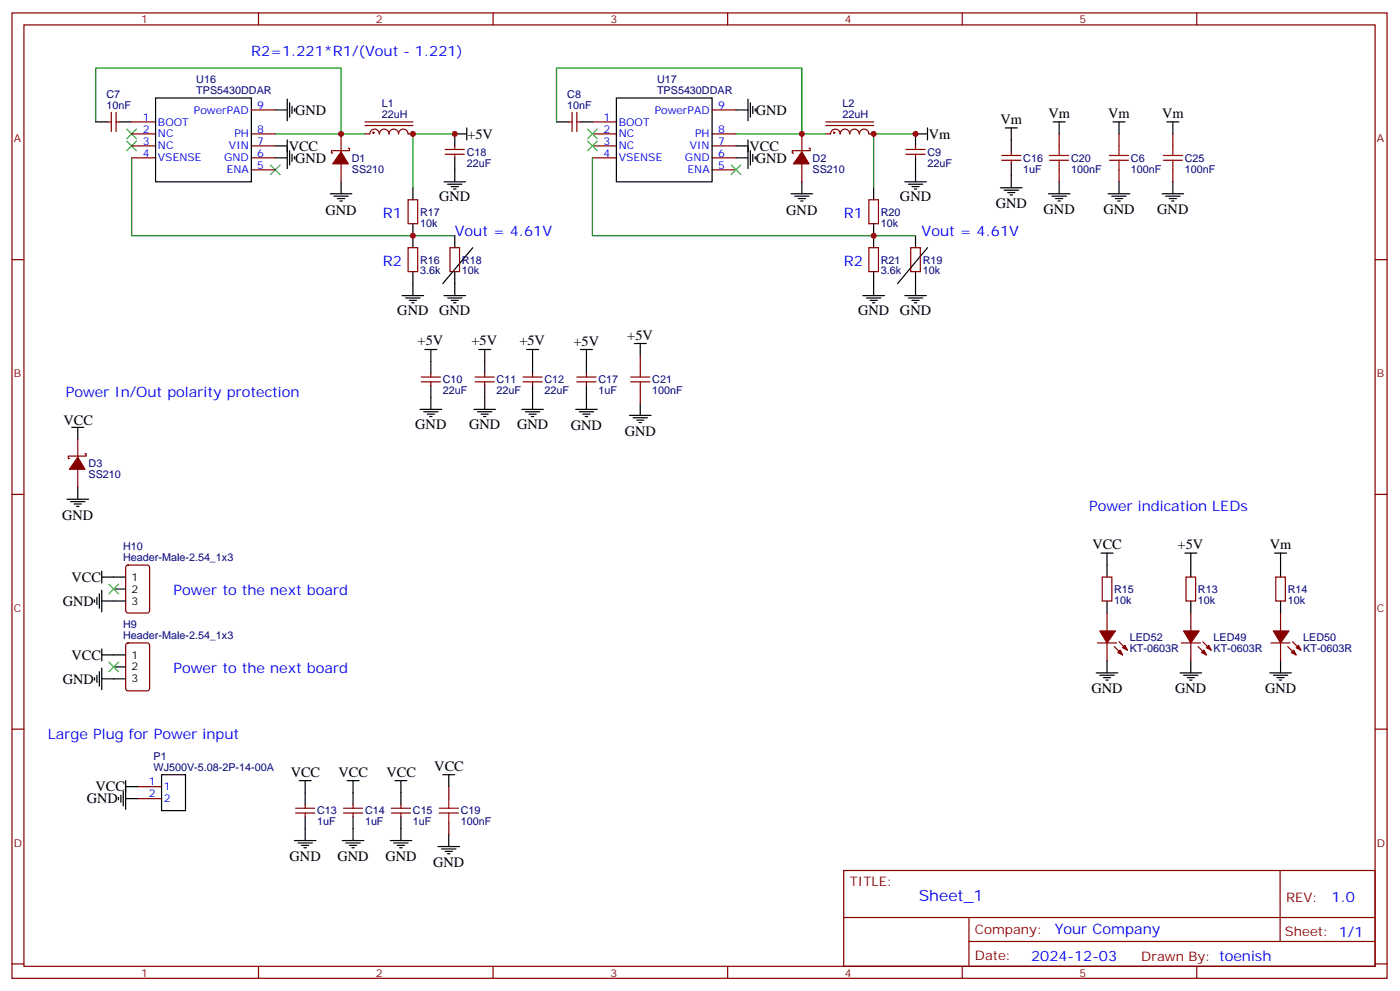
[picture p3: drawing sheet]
<svg xmlns="http://www.w3.org/2000/svg" width="413mm" height="292mm" viewBox="0 0 413 292" stroke-linecap="round" stroke-linejoin="round" font-family="sans-serif">
<g fill="none" stroke="#870000" stroke-width=".35">
<path d="M3.5 3.8h405.4v284.3h-405.4zM7.1 7.3h398.2v277.3h-398.2zM76.2 3.8v3.5M145.3 3.8v3.5M214.5 3.8v3.5M283.6 3.8v3.5M352.8 3.8v3.5M31.7 35.9h1.1M32.8 33.1v5.6M34.2 35.9h1.1M34.2 33.1v5.6M38.8 35.9h7.1"/>
<path d="M38.8 39.4h7.1M74.1 39.4h7M74.1 32.4h7M100.5 39.4v5.3M107.6 39.4h1.4a1.41 1.41 0 0 1 1.4-1.4 1.41 1.41 0 0 1 1.4 1.4 1.41 1.41 0 0 1 1.4-1.4 1.41 1.41 0 0 1 1.5 1.4 1.41 1.41 0 0 1 1.4-1.4 1.41 1.41 0 0 1 1.4 1.4 1.41 1.41 0 0 1 1.4-1.4 1.41 1.41 0 0 1 1.4 1.4h1.4M107.6 35.9h14.1M107.6 37h14.1M167.6 35.9h1M168.6 33.1v5.6M170 35.9h1.1M170 33.1v5.6M174.6 35.9h7.1"/>
<path d="M174.6 39.4h7.1M209.9 39.4h7.1M209.9 32.4h7.1M236.4 39.4v5.3M243.4 39.4h1.4a1.41 1.41 0 0 1 1.4-1.4 1.41 1.41 0 0 1 1.4 1.4 1.41 1.41 0 0 1 1.5-1.4 1.41 1.41 0 0 1 1.4 1.4 1.41 1.41 0 0 1 1.4-1.4 1.41 1.41 0 0 1 1.4 1.4 1.41 1.41 0 0 1 1.4-1.4 1.41 1.41 0 0 1 1.4 1.4h1.4M243.4 35.9h14.1M243.4 37h14.1M312.2 39.4v3.6M329.8 39.4v3.6M345.7 39.4v3.6M38.8 43h7.1M38.8 46.5h7.1"/>
<path d="M74.1 43h7M74.1 46.5h7M74.1 50h7M100.5 48.3v5.3M102.7 43.7h.3v.7h-5.3v.7h.4M120.3 58.8h2.8v7.1h-2.8zM131.2 45.4h5.7M131.2 44h5.7M134.1 43v1M134.1 45.4v1.1M174.6 43h7.1M174.6 46.5h7.1"/>
<path d="M209.9 43h7.1M209.9 46.5h7.1M209.9 50h7.1M236.4 48.3v5.3M238.5 43.7h.3v.7h-5.3v.7h.4M256.1 58.8h2.8v7.1h-2.8zM267.1 45.4h5.6M267.1 44h5.6M269.9 43v1M269.9 45.4v1.1M295.3 47.2h5.6M295.3 45.8h5.6"/>
<path d="M298.1 44.7v1.1M298.1 47.2v1.1M312.2 50v3.6M329.8 50v3.6M345.7 50v3.6M3.5 76.5h3.6M120.3 73h2.8v7h-2.8zM132.6 73h2.9v7h-2.9zM256.1 73h2.8v7h-2.8zM268.5 73h2.8v7h-2.8zM405.3 76.5h3.6M124.2 112.5h5.6"/>
<path d="M124.2 111.1h5.6M127 110v1.1M127 112.5v1M140.1 112.5h5.6M140.1 111.1h5.6M142.9 110v1.1M142.9 112.5v1M154.2 112.5h5.6M154.2 111.1h5.6M157 110v1.1M157 112.5v1M170 112.5h5.7"/>
<path d="M170 111.1h5.7M172.9 110v1.1M172.9 112.5v1M188.7 104.7v3.5M188.7 115.3v3.5M22.9 129.4v5.3M22.9 138.2v5.3M25 133.6h.4v.7h-5.3v.7h.4M3.5 145.6h3.6M405.3 145.6h3.6M37.3 166.6l.4-.2h5.7l.6 .5 .1 12.9-.5 .7-5.9 .1-.6-.5-.1-13zM324.9 170h2.8v7h-2.8z"/>
<path d="M349.6 170h2.8v7h-2.8zM376.1 170h2.8v7h-2.8zM37.3 189.6l.4-.2h5.7l.6 .4 .1 13-.5 .6-5.9 .1-.6-.5-.1-12.9zM323.5 189.4h5.6M326.3 180.6v5.2M326.3 189.4v5.3M328.4 190.4l2.5 2.5M329.8 189l2.5 2.5M348.2 189.4h5.6M351 180.6v5.2M351 189.4v5.3M353.1 190.4l2.5 2.5"/>
<path d="M354.5 189l2.5 2.5M374.6 189.4h5.7M377.5 180.6v5.2M377.5 189.4v5.3M379.6 190.4l2.5 2.5M381 189l2.5 2.5M3.5 214.8h3.6M405.3 214.8h3.6M40.6 231.7h7M40.6 235.2h7M87.1 239.5h5.7M87.1 238.1h5.7"/>
<path d="M90 237v1.1M90 239.5v1M101.2 239.5h5.7M101.2 238.1h5.7M104.1 237v1.1M104.1 239.5v1M115.4 239.5h5.6M115.4 238.1h5.6M118.2 237v1.1M118.2 239.5v1M132.3 231.7v3.5M132.3 242.3v3.5"/>
<path d="M248.7 256.4h156.6v28.2h-156.6zM377.3 256.4v20.9M248.7 270.2h156.5M285.6 277.3h119.6M285.6 270.2v14.2M3.5 283.9h3.6M76.2 284.6v3.5M145.3 284.6v3.5M214.5 284.6v3.5M283.6 284.6v3.5M352.8 284.6v3.5M405.3 283.9h3.6"/>
<circle cx="110.1" cy="39.1" r=".18"/>
<circle cx="245.9" cy="39.1" r=".18"/>
</g>
<g fill="none" stroke="#000" stroke-width=".35">
<path d="M28.2 35.9h3.5M35.3 35.9h3.5M45.9 28.9h28.2v24.7h-28.2zM81.1 32.4h3.6M84.7 29.2v6.4M85.4 30.3v4.2M86.1 31.3v2.1M86.8 32v.7M137.6 39.4h-3.5v3.6M137.6 37.7v3.5M164 35.9h3.6M171.1 35.9h3.5"/>
<path d="M181.7 28.9h28.2v24.7h-28.2zM217 32.4h3.5M220.5 29.2v6.4M221.2 30.3v4.2M221.9 31.3v2.1M222.6 32v.7M273.4 39.4h-3.5v3.6M273.4 37.7v3.5M296.3 37.7h3.6M298.1 37.7v7M310.4 35.9h3.6M312.2 35.9v3.5"/>
<path d="M328.1 35.9h3.5M329.8 35.9v3.5M344 35.9h3.5M345.7 35.9v3.5M81.1 46.5h3.6M81.1 43h3.6M84.7 41.2v8.5M85.4 44.4v4.2M86.1 45.4v2.2M86.8 46.1v.7M97.4 57.1h6.3M98.4 57.8h4.3"/>
<path d="M99.5 58.5h2.1M100.2 59.2h.7M100.5 53.6v3.5M121.7 55.3v3.5M130.9 53.6h6.3M131.9 54.3h4.3M133 55h2.1M133.7 55.7h.7M134.1 46.5v7.1M217 46.5h3.5M217 43h3.5M220.5 41.2v8.5"/>
<path d="M221.2 44.4v4.2M221.9 45.4v2.2M222.6 46.1v.7M233.2 57.1h6.3M234.2 57.8h4.3M235.3 58.5h2.1M236 59.2h.7M236.4 53.6v3.5M257.5 55.3v3.5M266.7 53.6h6.3M267.8 54.3h4.2M268.8 55h2.1"/>
<path d="M269.5 55.7h.7M269.9 46.5v7.1M294.9 55.3h6.4M296 56h4.2M297 56.7h2.2M297.7 57.4h.7M298.1 48.3v7M309 57.1h6.4M310.1 57.8h4.2M311.1 58.5h2.2M311.9 59.2h.7M312.2 53.6v3.5"/>
<path d="M326.7 57.1h6.3M327.7 57.8h4.3M328.8 58.5h2.1M329.5 59.2h.7M329.8 53.6v3.5M342.5 57.1h6.4M343.6 57.8h4.2M344.7 58.5h2.1M345.4 59.2h.7M345.7 53.6v3.5M121.7 65.9v7.1M134.1 69.4v3.6"/>
<path d="M139.3 73l-8.8 10.5M257.5 65.9v7.1M269.9 69.4v3.6M273.4 73l-8.8 10.5M118.5 87.1h6.4M119.6 87.8h4.2M120.6 88.5h2.2M121.4 89.2h.7M121.7 80v7.1M130.9 87.1h6.3M131.9 87.8h4.3M133 88.5h2.1"/>
<path d="M133.7 89.2h.7M134.1 80v7.1M254.4 87.1h6.3M255.4 87.8h4.2M256.5 88.5h2.1M257.2 89.2h.7M257.5 80v7.1M266.7 87.1h6.3M267.8 87.8h4.2M268.8 88.5h2.1M269.5 89.2h.7M269.9 80v7.1"/>
<path d="M125.2 102.9h3.6M127 102.9v7.1M127 113.5v7.1M141.1 102.9h3.5M142.9 102.9v7.1M142.9 113.5v7.1M155.2 102.9h3.5M157 102.9v7.1M157 113.5v7.1M171.1 102.9h3.5M172.9 102.9v7.1M172.9 113.5v7.1"/>
<path d="M187 101.2h3.5M188.7 101.2v3.5M188.7 118.8v3.5M21.2 125.9h3.5M22.9 125.9v3.5M123.8 120.6h6.4M124.9 121.3h4.2M125.9 122h2.2M126.6 122.7h.8M139.7 120.6h6.3M140.8 121.3h4.2M141.8 122h2.1"/>
<path d="M142.5 122.7h.7M153.8 120.6h6.4M154.9 121.3h4.2M155.9 122h2.1M156.6 122.7h.7M169.7 120.6h6.3M170.7 121.3h4.3M171.8 122h2.1M172.5 122.7h.7M185.6 122.3h6.3M186.6 123h4.3M187.7 123.8h2.1"/>
<path d="M188.4 124.5h.7M19.8 147h6.3M20.8 147.7h4.2M21.9 148.4h2.1M22.6 149.2h.7M22.9 143.5v3.5M27.9 176.7v.7M28.6 176v2.1M29.3 174.9v4.2M30 177h7M30 170h7M30 168.2v3.5"/>
<path d="M30 173.8v6.4M33.5 173.5h3.5M324.6 162.9h3.5M326.3 162.9v7.1M326.3 177v3.6M349.2 162.9h3.6M351 162.9v7.1M351 177v3.6M375.7 162.9h3.5M377.5 162.9v7.1M377.5 177v3.6M27.9 199.6v.7"/>
<path d="M28.6 198.9v2.1M29.3 197.8v4.3M30 200h7M30 192.9h7M30 191.1v3.6M30 196.8v6.3M33.5 196.4h3.5M323.1 198.2h6.4M324.2 198.9h4.2M325.3 199.6h2.1M326.3 194.7v3.5M347.8 198.2h6.4"/>
<path d="M348.9 198.9h4.2M350 199.6h2.1M351 194.7v3.5M374.3 198.2h6.3M375.4 198.9h4.2M376.4 199.6h2.1M377.5 194.7v3.5M326 200.3h.7M350.7 200.3h.7M377.1 200.3h.7M34.9 234.9v.7M35.6 234.2v2.1"/>
<path d="M36.3 233.1v4.2M37 231.7h3.6M37 229.9v8.5M37 235.2h3.6M47.6 228.2h7.1v10.6h-7.1zM88.2 229.9h3.5M90 229.9v7.1M102.3 229.9h3.5M104.1 229.9v7.1M116.4 229.9h3.5M118.2 229.9v7.1M130.5 228.2h3.6"/>
<path d="M132.3 228.2v3.5M86.8 247.6h6.3M87.8 248.3h4.3M88.9 249h2.1M89.6 249.7h.7M90 240.5v7.1M100.9 247.6h6.3M102 248.3h4.2M103 249h2.1M103.7 249.7h.7M104.1 240.5v7.1M115 247.6h6.4"/>
<path d="M116.1 248.3h4.2M117.1 249h2.1M117.8 249.7h.7M118.2 240.5v7.1M129.1 249.3h6.4M130.2 250h4.2M131.2 250.8h2.1M131.9 251.5h.7M132.3 245.8v3.5"/>
</g>
<g fill="#870000" stroke="#870000" stroke-width=".35">
<path d="M236.4 44.7l2.1 3.6h-4.6z"/>
<path d="M100.5 44.7l2.2 3.6h-4.6z"/>
<path d="M380.6 192.2l.8-.7 .7 1.4z"/>
<path d="M382.1 190.8l.7-.7 .7 1.4z"/>
<path d="M375.4 185.8h4.5l-2.4 3.6z"/>
<path d="M354.2 192.2l.7-.7 .7 1.4z"/>
<path d="M355.6 190.8l.7-.7 .7 1.4z"/>
<path d="M348.9 185.8h4.6l-2.5 3.6z"/>
<path d="M329.5 192.2l.7-.7 .7 1.4z"/>
<path d="M330.9 190.8l.7-.7 .7 1.4z"/>
<path d="M324.2 185.8h4.6l-2.5 3.6z"/>
<path d="M22.9 134.7l2.1 3.5h-4.5z"/>
</g>
<g fill="none" stroke="#3c3" stroke-width=".35">
<path d="M37.4 38l2.8 2.9M40.2 38l-2.8 2.9M173.2 38l2.8 2.9M176 38l-2.8 2.9M37.4 41.6l2.8 2.8M40.2 41.6l-2.8 2.8M79.7 48.6l2.8 2.8M82.5 48.6l-2.8 2.8M173.2 41.6l2.8 2.8M176 41.6l-2.8 2.8M215.5 48.6l2.9 2.8M218.4 48.6l-2.9 2.8"/>
<path d="M32.1 172.1l2.8 2.8M34.9 172.1l-2.8 2.8M32.1 195l2.8 2.8M34.9 195l-2.8 2.8"/>
</g>
<path d="M28.2 35.9v-15.9h72.3v19.4h-19.4M100.5 39.4h7.1M134.1 39.4h-12.4v15.9M164 35.9v-15.9h72.4v19.4h-19.4M236.4 39.4h7M269.9 39.4h-12.4v15.9M38.8 46.5v22.9h95.3M174.6 46.5v22.9h95.3" fill="none" stroke="#008700" stroke-width=".35"/>
<g fill="none" stroke="#a10000" stroke-width=".35">
<path d="M309.4 47.2h5.6M309.4 45.8h5.6M312.2 43v2.8M312.2 47.2v2.8M327 47.2h5.7M327 45.8h5.7M329.8 43v2.8M329.8 47.2v2.8M342.9 47.2h5.6M342.9 45.8h5.6M345.7 43v2.8M345.7 47.2v2.8"/>
<path d="M185.9 112.5h5.7M185.9 111.1h5.7M188.7 108.2v2.9M188.7 112.5v2.8M129.5 239.5h5.6M129.5 238.1h5.6M132.3 235.2v2.9M132.3 239.5v2.8"/>
</g>
<g fill="#c00">
<circle cx="269.9" cy="39.4" r=".88"/>
<circle cx="236.4" cy="39.4" r=".88"/>
<circle cx="257.5" cy="69.4" r=".88"/>
<circle cx="257.5" cy="39.4" r=".88"/>
<circle cx="121.7" cy="39.4" r=".88"/>
<circle cx="121.7" cy="69.4" r=".88"/>
<circle cx="134.1" cy="39.4" r=".88"/>
<circle cx="100.5" cy="39.4" r=".88"/>
</g>
<text font-size="4.6" fill="#00f" x="270.8" y="265.4">Sheet_1</text>
<g font-size="4.2" fill="#00f">
<text x="74.1" y="16.5">R2=1.221*R1/(Vout - 1.221)</text>
<text x="112.9" y="64.1">R1</text>
<text x="248.7" y="64.1">R1</text>
<text x="134.1" y="69.4">Vout = 4.61V</text>
<text x="271.6" y="69.4">Vout = 4.61V</text>
<text x="112.9" y="78.2">R2</text>
<text x="248.7" y="78.2">R2</text>
<text x="19.4" y="117.1">Power In/Out polarity protection</text>
<text x="321" y="150.6">Power indication LEDs</text>
<text x="51.2" y="175.3">Power to the next board</text>
<text x="51.2" y="198.2">Power to the next board</text>
<text x="14.1" y="217.6">Large Plug for Power input</text>
<text x="392.5" y="265.7">1.0</text>
<text x="310.9" y="275.2">Your Company</text>
<text x="304" y="283">2024-12-03</text>
</g>
<g font-size="4.2">
<text x="87" y="33.8">GND</text>
<text x="222.8" y="33.8">GND</text>
<text x="309" y="34.7">Vm</text>
<text x="326.7" y="34.7">Vm</text>
<text x="342.6" y="34.7">Vm</text>
<text x="137.8" y="40.9">+5V</text>
<text x="273.8" y="40.9">Vm</text>
<text x="294.9" y="36.5">Vm</text>
<text x="85.1" y="44.4">VCC</text>
<text x="87" y="47.9">GND</text>
<text x="220.9" y="44.4">VCC</text>
<text x="222.8" y="47.9">GND</text>
<text x="129.5" y="59.2">GND</text>
<text x="265.3" y="59.2">GND</text>
<text x="96" y="63.2">GND</text>
<text x="231.8" y="63.2">GND</text>
<text x="293.5" y="61.4">GND</text>
<text x="307.6" y="63.1">GND</text>
<text x="325.3" y="63.1">GND</text>
<text x="341.1" y="63.1">GND</text>
<text x="117.1" y="92.7">GND</text>
<text x="129.5" y="92.7">GND</text>
<text x="252.9" y="92.7">GND</text>
<text x="265.3" y="92.7">GND</text>
<text x="123.1" y="101.8">+5V</text>
<text x="139" y="101.8">+5V</text>
<text x="153.1" y="101.8">+5V</text>
<text x="169" y="101.9">+5V</text>
<text x="184.9" y="100.1">+5V</text>
<text x="18.7" y="125.2">VCC</text>
<text x="122.4" y="126.2">GND</text>
<text x="138.3" y="126.2">GND</text>
<text x="152.4" y="126.2">GND</text>
<text x="168.3" y="126.7">GND</text>
<text x="184.1" y="128.3">GND</text>
<text x="18.3" y="153.1">GND</text>
<text x="322" y="161.7">VCC</text>
<text x="347.1" y="161.7">+5V</text>
<text x="374.3" y="161.7">Vm</text>
<text x="21.1" y="171.4">VCC</text>
<text x="18.5" y="178.4">GND</text>
<text x="21.1" y="194.3">VCC</text>
<text x="18.5" y="201.4">GND</text>
<text x="321.7" y="204.3">GND</text>
<text x="346.4" y="204.3">GND</text>
<text x="372.9" y="204.3">GND</text>
<text x="128" y="227.1">VCC</text>
<text x="28.2" y="233.1">VCC</text>
<text x="85.7" y="228.9">VCC</text>
<text x="99.8" y="228.9">VCC</text>
<text x="113.9" y="228.9">VCC</text>
<text x="25.6" y="236.6">GND</text>
<text x="85.4" y="253.7">GND</text>
<text x="99.5" y="253.7">GND</text>
<text x="113.6" y="253.7">GND</text>
<text x="127.7" y="255.3">GND</text>
</g>
<g font-size="3.9" fill="#800">
<text x="250.5" y="261">TITLE:</text>
<text x="379.1" y="265.7">REV:</text>
<text x="287.4" y="275.2">Company:</text>
<text x="378.7" y="275.8">Sheet: 1/1</text>
<text x="287.4" y="282.9">Date:</text>
<text x="336.4" y="282.9">Drawn By: toenish</text>
</g>
<g font-size="3.2" fill="#800">
<text x="41.6" y="6.8">1</text>
<text x="110.8" y="6.8">2</text>
<text x="179.9" y="6.8">3</text>
<text x="249.1" y="6.8">4</text>
<text x="318.2" y="6.8">5</text>
<text x="4.1" y="41.9">A</text>
<text x="405.9" y="41.9">A</text>
<text x="4.1" y="111.1">B</text>
<text x="405.9" y="111.1">B</text>
<text x="4.1" y="180.2">C</text>
<text x="405.9" y="180.2">C</text>
<text x="4.1" y="249.3">D</text>
<text x="405.9" y="249.3">D</text>
<text x="41.6" y="287.6">1</text>
<text x="110.8" y="287.6">2</text>
<text x="179.9" y="287.6">3</text>
<text x="249.1" y="287.6">4</text>
<text x="318.2" y="287.6">5</text>
</g>
<g font-size="3.2" fill="#000080">
<text x="31.4" y="28.8">C7</text>
<text x="57.9" y="27.7">TPS5430DDAR</text>
<text x="57.9" y="24.5">U16</text>
<text x="167.2" y="28.8">C8</text>
<text x="193.7" y="27.7">TPS5430DDAR</text>
<text x="193.7" y="24.5">U17</text>
<text x="31.4" y="32">10nF</text>
<text x="112.5" y="34.9">22uH</text>
<text x="112.5" y="31.6">L1</text>
<text x="167.2" y="32">10nF</text>
<text x="248.4" y="34.9">22uH</text>
<text x="248.4" y="31.6">L2</text>
<text x="103.7" y="47.6">D1</text>
<text x="137.6" y="45.9">C18</text>
<text x="239.5" y="47.6">D2</text>
<text x="273.4" y="45.9">C9</text>
<text x="301.6" y="47.6">C16</text>
<text x="315.7" y="47.6">C20</text>
<text x="333.4" y="47.6">C6</text>
<text x="349.2" y="47.6">C25</text>
<text x="103.7" y="50.8">SS210</text>
<text x="137.6" y="49.1">22uF</text>
<text x="239.5" y="50.8">SS210</text>
<text x="273.4" y="49.1">22uF</text>
<text x="301.6" y="50.9">1uF</text>
<text x="315.7" y="50.9">100nF</text>
<text x="333.4" y="50.9">100nF</text>
<text x="349.2" y="50.9">100nF</text>
<text x="123.8" y="63.5">R17</text>
<text x="259.6" y="63.5">R20</text>
<text x="123.8" y="66.7">10k</text>
<text x="259.6" y="66.7">10k</text>
<text x="123.8" y="77.6">R16</text>
<text x="136.2" y="77.6">R18</text>
<text x="259.6" y="77.6">R21</text>
<text x="272" y="77.6">R19</text>
<text x="123.8" y="80.8">3.6k</text>
<text x="136.2" y="80.8">10k</text>
<text x="259.6" y="80.8">3.6k</text>
<text x="272" y="80.8">10k</text>
<text x="130.5" y="112.9">C10</text>
<text x="146.4" y="112.9">C11</text>
<text x="160.5" y="112.9">C12</text>
<text x="176.4" y="112.9">C17</text>
<text x="192.3" y="112.9">C21</text>
<text x="130.5" y="116.1">22uF</text>
<text x="146.4" y="116.1">22uF</text>
<text x="160.5" y="116.1">22uF</text>
<text x="176.4" y="116.1">1uF</text>
<text x="192.3" y="116.1">100nF</text>
<text x="26.1" y="137.6">D3</text>
<text x="26.1" y="140.8">SS210</text>
<text x="36.3" y="165.4">Header-Male-2.54_1x3</text>
<text x="36.3" y="162.1">H10</text>
<text x="328.4" y="177.9">10k</text>
<text x="328.4" y="174.6">R15</text>
<text x="353.1" y="177.9">10k</text>
<text x="353.1" y="174.6">R13</text>
<text x="379.6" y="177.9">10k</text>
<text x="379.6" y="174.6">R14</text>
<text x="36.3" y="185">H9</text>
<text x="36.3" y="188.3">Header-Male-2.54_1x3</text>
<text x="333" y="192">KT-0603R</text>
<text x="333" y="188.7">LED52</text>
<text x="357.7" y="192">KT-0603R</text>
<text x="357.7" y="188.7">LED49</text>
<text x="384.2" y="192">KT-0603R</text>
<text x="384.2" y="188.7">LED50</text>
<text x="45.3" y="227.1">WJ500V-5.08-2P-14-00A</text>
<text x="45.3" y="223.9">P1</text>
<text x="93.5" y="239.9">C13</text>
<text x="107.6" y="239.9">C14</text>
<text x="121.7" y="239.9">C15</text>
<text x="135.8" y="239.9">C19</text>
<text x="93.5" y="243.1">1uF</text>
<text x="107.6" y="243.1">1uF</text>
<text x="121.7" y="243.1">1uF</text>
<text x="135.8" y="243.1">100nF</text>
</g>
<g font-size="3.2" fill="#00f">
<text x="42.1" y="35.6">1</text>
<text x="57.2" y="33.4">PowerPAD</text>
<text x="75.8" y="32">9</text>
<text x="177.9" y="35.6">1</text>
<text x="193" y="33.4">PowerPAD</text>
<text x="211.7" y="32">9</text>
<text x="42.1" y="39.1">2</text>
<text x="46.6" y="37">BOOT</text>
<text x="46.6" y="40.5">NC</text>
<text x="69.1" y="40.5">PH</text>
<text x="75.8" y="39.1">8</text>
<text x="177.9" y="39.1">2</text>
<text x="182.4" y="37">BOOT</text>
<text x="182.4" y="40.5">NC</text>
<text x="204.9" y="40.5">PH</text>
<text x="211.7" y="39.1">8</text>
<text x="42.1" y="42.6">3</text>
<text x="42.1" y="46.1">4</text>
<text x="46.6" y="44">NC</text>
<text x="46.6" y="47.6">VSENSE</text>
<text x="66.1" y="47.6">GND</text>
<text x="67.5" y="44">VIN</text>
<text x="75.8" y="46.1">6</text>
<text x="75.8" y="42.6">7</text>
<text x="177.9" y="42.6">3</text>
<text x="177.9" y="46.1">4</text>
<text x="182.4" y="44">NC</text>
<text x="182.4" y="47.6">VSENSE</text>
<text x="201.9" y="47.6">GND</text>
<text x="203.3" y="44">VIN</text>
<text x="211.7" y="46.1">6</text>
<text x="211.7" y="42.6">7</text>
<text x="66.8" y="51.1">ENA</text>
<text x="75.8" y="49.7">5</text>
<text x="202.6" y="51.1">ENA</text>
<text x="211.7" y="49.7">5</text>
<text x="43.8" y="231.4">1</text>
<text x="48.3" y="232.8">1</text>
<text x="43.8" y="234.9">2</text>
<text x="48.3" y="236.3">2</text>
</g>
<g font-size="3.2">
<text x="38.8" y="171">1</text>
<text x="38.8" y="178.1">3</text>
<text x="38.8" y="174.6">2</text>
<text x="38.8" y="194">1</text>
<text x="38.8" y="197.5">2</text>
<text x="38.8" y="201">3</text>
</g>
</svg>
